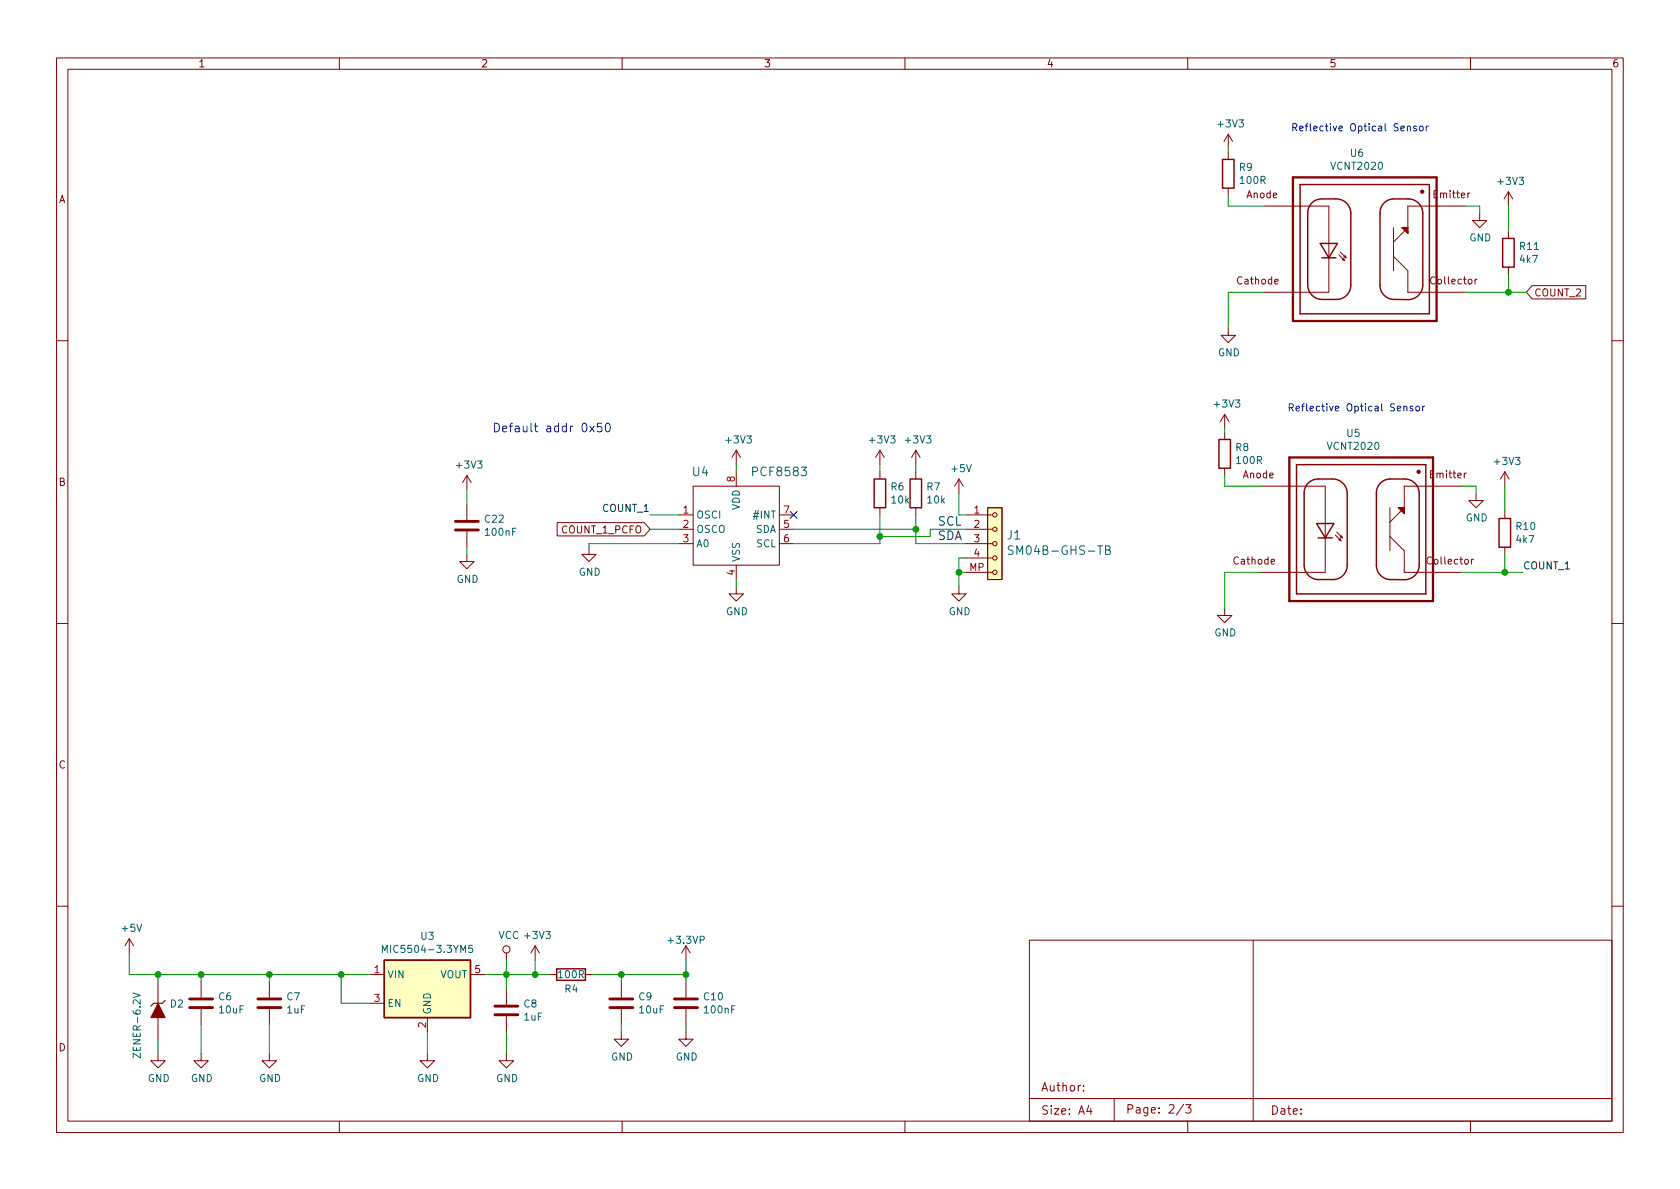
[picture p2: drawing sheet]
<svg xmlns="http://www.w3.org/2000/svg" width="297mm" height="210mm" viewBox="0 0 297 210" stroke-linecap="round" stroke-linejoin="round" font-family="sans-serif">
<g fill="none" stroke="#840000" stroke-width=".18">
<path d="M10 10.2h277v190.1h-277zM12 12.2h273v186.1h-273zM60 10.2v2M110 10.2v2M160 10.2v2M210 10.2v2M260 10.2v2M217.2 23.7l-.8 1.3M217.2 23.7v2.6M217.2 26.9v1.3M217.2 33.3v1.2M217.2 23.7l.7 1.3"/>
<path d="M223.5 36.4h11.4v15.3h-11.4M259.1 36.4h-10.2v3.9l-2.5 2.5M259.9 34.1l-.4 .3M261.6 37.7v1.3h1.3l-1.3 1.3-1.3-1.3h1.3M266.7 33.9l-.8 1.3M266.7 33.9v2.5M266.7 33.9l.8 1.3M217.2 58v1.3h1.2l-1.2 1.3-1.3-1.3h1.3M236.7 45.1l1 1M237 44.6l1 1M237.4 45.9l.2-.2 .1 .4zM237.6 45.4l.2-.2 .2 .4z"/>
<path d="M246.4 45.3l2.5 2.6v3.8h10.2M246.4 40.3v7.6M248.4 40.3h.3v.2M260.8 49.4v.8M261.2 49.4l-.4 .2M266.7 40.9v1.3M266.7 47.2v1.3M270.9 50.5h9.5v2.4h-9.5l-1-1.2zM10 60.2h2M130.2 79.6l-.8 1.3M130.2 79.6v2.6M130.2 79.6l.7 1.3"/>
<path d="M155.6 79.6v2.6M155.6 79.6l-.8 1.3M155.6 79.6l.7 1.3M161.9 79.6l-.7 1.3M161.9 79.6v2.6M161.9 79.6l.8 1.3M216.5 73.3v2.5M216.5 76.4v1.3M216.5 73.3l-.7 1.2M216.5 73.3l.8 1.2M285 60.2h2M82.5 98v1.3h1.3l-1.3 1.3-1.2-1.3h1.2"/>
<path d="M82.5 84.1l-.7 1.2M82.5 84.1v2.5M82.5 89.1v2.8M82.5 94v2.8M82.5 84.1l.8 1.2M98.5 92.4h15.4l1 1.2-1 1.2h-15.4zM104.1 96.8v1.2h1.3l-1.3 1.3-1.2-1.3h1.2M120 91.1h2.6M120 93.6h2.6M120 96.1h2.6M122.6 86h15.2v13.9h-15.2zM130.2 83.4v2.6"/>
<path d="M130.2 99.9v2.6M137.8 91.1h2.5M137.8 93.6h2.5M137.8 96.1h2.5M155.6 83.4v1.3M155.6 89.8v1.3M161.9 83.4v1.3M161.9 89.8v1.3M169.5 84.7l-.7 1.3M169.5 84.7v2.5M169.5 84.7l.8 1.3M170.8 91.1h4.7"/>
<path d="M170.8 93.6h4.7M170.8 96.1h4.7M170.8 98.7h4.7M174.6 89.8h2.6v12.7h-2.6zM216.5 82.8v1.3M222.9 86h11.4v15.2h-11.4M236.1 94.6l1 1M236.3 94.1l1.1 1M236.7 95.5l.3-.2 .1 .3zM237 95l.2-.2 .2 .3zM245.7 94.9l2.6 2.5v3.8h10.1M245.7 89.8v7.6"/>
<path d="M247.8 89.8h.2v.2M258.4 86h-10.1v3.8l-2.6 2.5M259.3 83.7l-.4 .2M260.2 98.9v.8M260.5 98.9l-.3 .2M261 87.2v1.3h1.3l-1.3 1.3-1.3-1.3h1.3M266.1 83.4v2.6M266.1 90.4v1.3M266.1 96.8v1.2M266.1 83.4l-.8 1.3M266.1 83.4l.7 1.3M10 110.2h2"/>
<path d="M130.2 103.8v1.2h1.2l-1.2 1.3-1.3-1.3h1.3M169.5 103.8v1.2h1.3l-1.3 1.3-1.2-1.3h1.2M170.8 101.2h4.7M216.5 107.6v1.2h1.3l-1.3 1.3-1.2-1.3h1.2M285 110.2h2M10 160.2h2M22.9 166l-.8 1.3M22.9 166v2.5M22.9 166l.7 1.3M27.9 173.6v3.8M27.9 180v3.8M35.6 173.6v2.8"/>
<path d="M35.6 178.4v2.8M47.6 173.6v2.8M47.6 178.4v2.8M65.4 172.3h2.5M65.4 177.4h2.5M75.6 180v2.5M83.2 172.3h2.5M89.5 168.5v1.3M89.5 174.9v2.8M89.5 179.7v2.8M94.6 167.3l-.7 1.2M94.6 167.3v2.5"/>
<path d="M94.6 167.3l.8 1.2M97.2 172.3h1.2M103.5 172.3h1.3M109.9 173.6v2.8M109.9 178.4v2.8M121.3 167.3l-.8 1.2M121.3 167.3v2.5M121.3 173.6v2.8M121.3 178.4v2.8M121.3 167.3l.7 1.2M182 166.3h103v32h-103zM221.6 166.3v32"/>
<path d="M285 160.2h2M27.9 186.3v1.3h1.3l-1.3 1.2-1.2-1.2h1.2M35.6 186.3v1.3h1.2l-1.2 1.2-1.3-1.2h1.3M47.6 186.3v1.3h1.3l-1.3 1.2-1.2-1.2h1.2M60 198.3v2M75.6 186.3v1.3h1.2l-1.2 1.2-1.3-1.2h1.3M89.5 186.3v1.3h1.3l-1.3 1.2-1.2-1.2h1.2M109.9 182.5v1.3h1.2l-1.2 1.2-1.3-1.2h1.3M110 198.3v2M121.3 182.5v1.3h1.3l-1.3 1.2-1.3-1.2h1.3M160 198.3v2M182 194.3h103"/>
<path d="M191.6 192.8v.1M191.6 192v.1M192.5 195.5l-.4 1h1M192.9 196v1M197 194.3v4M209.3 195.3l-1.3 1.9M209.6 195.3h1l-.5 .6 .4 .1v.7l-.2 .1h-.4l-.3-.1M210 198.3v2M260 198.3v2"/>
<circle cx="175.9" cy="93.6" r=".38"/>
<circle cx="175.9" cy="98.7" r=".38"/>
<circle cx="175.9" cy="91.1" r=".38"/>
<circle cx="175.9" cy="96.1" r=".38"/>
<circle cx="175.9" cy="101.2" r=".38"/>
<circle cx="89.5" cy="167.9" r=".63"/>
</g>
<g fill="none" stroke="#840000" stroke-width=".25">
<path d="M216.2 28.2h2v5.1h-2zM229.9 32.6h22.8v22.9h-22.8zM231.9 35.9a2.46 2.46 0 0 1 1.8-.7h2.5a2.57 2.57 0 0 1 2.6 2.5v12.7a2.52 2.52 0 0 1-2.4 2.6h-2.6a2.57 2.57 0 0 1-2.6-2.7v-12.7a2.46 2.46 0 0 1 .7-1.7zM244.8 35.8a2.47 2.47 0 0 1 1.5-.6h2.6a2.57 2.57 0 0 1 2.7 2.5v12.7a2.59 2.59 0 0 1-2.7 2.6h-2.4a2.51 2.51 0 0 1-2.5-2.6v-12.7a2.47 2.47 0 0 1 .8-1.9zM233.4 43h3.1l-1.6 2.6zM233.7 45.6h2.5M247.9 40.3h1v1zM248.2 40.3l.7 .7M248.4 40.5h.3v.3M265.7 42.2h2v5h-2zM215.5 77.7h2.1v5.1h-2.1zM154.6 84.7h2v5.1h-2z"/>
<path d="M160.9 84.7h2v5.1h-2zM229.2 82.2h22.9v22.8h-22.9zM232.8 92.6h3l-1.5 2.5zM233 95.1h2.6M238.2 99.9v-12.7a2.57 2.57 0 0 0-2.6-2.5h-2.6a2.46 2.46 0 0 0-2.4 2.5v12.7a2.57 2.57 0 0 0 2.5 2.6h2.7a2.52 2.52 0 0 0 2.4-2.6M244.1 85.4a2.47 2.47 0 0 1 1.6-.7h2.6a2.57 2.57 0 0 1 2.6 2.5v12.7a2.59 2.59 0 0 1-2.6 2.6h-2.4a2.51 2.51 0 0 1-2.5-2.5v-12.7a2.47 2.47 0 0 1 .7-1.9zM247.3 89.8h1v1zM247.5 89.8l.8 .7M247.8 90h.2v.3M265 91.7h2.1v5.1h-2.1zM67.9 169.8h15.3v10.2h-15.3zM98.4 171.3h5.1v2h-5.1z"/>
<circle cx="251.5" cy="33.9" r=".25"/>
<circle cx="251.5" cy="33.9" r=".13"/>
<circle cx="250.8" cy="83.4" r=".25"/>
<circle cx="250.8" cy="83.4" r=".13"/>
</g>
<path d="M228.6 31.4h25.4v25.4h-25.4zM228 80.9h25.4v25.4h-25.4z" fill="none" stroke="#840000" stroke-width=".41"/>
<path d="M80.5 93.7h4.1M80.5 92.2h4.1M33.5 178.2h4.1M33.5 176.7h4.1M45.6 178.2h4.1M45.6 176.7h4.1M87.5 179.4h4.1M87.5 177.9h4.1M107.8 178.2h4.1M107.8 176.7h4.1M119.3 178.2h4M119.3 176.7h4" fill="none" stroke="#840000" stroke-width=".51"/>
<g fill="#ffffc2" stroke="#ffffc2" stroke-width=".18">
<path d="M67.9 169.8h15.3v10.2h-15.3z"/>
<path d="M174.6 89.8h2.6v12.7h-2.6z"/>
</g>
<path d="M179.1 96.6l-.5-.1-.3 .3 .1 .4 .7 .3v.4l-.3 .1h-.5M195.5 97.2h.6l.2-.2-.2-.4-.6-.1v1.5h.5l.3-.2a.4 .4 0 0 0-.3-.6M23.5 175.6l1.3 .4-1.3 .4M67.6 168.4v-1.2l.4 .9 .5-.9v1.2M83.5 167.2h-.6v.6l.1-.1h.5l.1 .2-.1 .4-.2 .1-.4-.1M24.8 186.2v.9l-1.3-.9v.9" fill="none" stroke="#006464" stroke-width=".18"/>
<path d="M29.2 176.9l-.5 .5h-1.5l-.5 .5" fill="none" stroke="#840000" stroke-width=".2"/>
<path d="M27.9 177.4l1.3 2.6h-2.5z" fill="#840000" stroke="#840000" stroke-width=".18"/>
<g fill="none" stroke="#0000c2" stroke-width=".18">
<path d="M228.6 22.5h.6l.1-.2-.1-.3-.6-.1v1.2M228.9 22.5l.4 .6M229.8 22.7l.6-.1-.1-.2-.3-.1-.2 .2 .1 .6h.4M230.8 22.3h.4M252.2 22.3v.8M252.5 22.3l-.3 .2M104.3 75.3l.8 1.1M105.1 75.3l-.8 1.1M106.4 74.8h-.8v.8l.2-.2 .5 .1 .1 .2v.5l-.2 .2-.6-.2M107.2 75l.2-.2a.83 .83 0 0 1 .6 .7 .83 .83 0 0 1-.3 .8l-.2 .1a.82 .82 0 0 1-.3-1.4zM227.9 72.1l.7-.1 .1-.2-.1-.3-.7-.1v1.3M228.3 72.1l.4 .6"/>
<path d="M229.2 72.2l.6-.1-.1-.2-.4-.1-.1 .2v.6h.5M230.1 71.8h.5M251.5 71.8v.9M251.9 71.8l-.4 .3"/>
</g>
<g fill="none" stroke="#009600" stroke-width=".18">
<path d="M217.2 26.3v.6M217.2 34.5v1.9h6.3M259.1 36.4h2.5v1.3M266.7 36.4v4.5M223.5 51.7h-6.3v6.3M259.1 51.7h10.8M266.7 48.5v3.2M216.5 75.8v.6M82.5 86.6v2.5M82.5 96.8v1.2M114.9 93.6h5.1M114.9 91.1h5.1"/>
<path d="M120 96.1h-15.9v.7M130.2 82.2v1.2M140.3 93.6h21.6M155.6 82.2v1.2M155.6 91.1v5h-15.3M161.9 82.2v1.2M161.9 91.1v5h8.9M169.5 87.2v3.9h1.3M170.8 93.6h-6.3v1.3h-8.9M170.8 98.7h-1.3v5.1M216.5 84.1v1.9h6.4M258.4 86h2.6v1.2"/>
<path d="M266.1 86v4.4M266.1 98v3.2M130.2 102.5v1.3M169.5 101.2h1.3M222.9 101.2h-6.4v6.4M258.4 101.2h10.8M22.9 168.5v3.8h42.5M27.9 172.3v1.3M35.6 172.3v1.3M47.6 172.3v1.3M60.3 172.3v5.1h5.1M85.7 172.3h11.5"/>
<path d="M89.5 169.8v5.1M94.6 169.8v2.5M104.8 172.3h16.5M109.9 172.3v1.3M121.3 169.8v3.8M27.9 183.8v2.5M35.6 181.2v5.1M47.6 181.2v5.1M75.6 182.5v3.8M89.5 182.5v3.8M109.9 181.2v1.3M121.3 181.2v1.3"/>
</g>
<path d="M139.7 90.4l1.2 1.3M140.9 90.4l-1.2 1.3" fill="none" stroke="#000084" stroke-width=".18"/>
<g fill="#009600" stroke="#009600" stroke-width=".18">
<circle cx="169.5" cy="101.2" r=".51"/>
<circle cx="161.9" cy="93.6" r=".51"/>
<circle cx="109.9" cy="172.3" r=".51"/>
<circle cx="155.6" cy="94.9" r=".51"/>
<circle cx="121.3" cy="172.3" r=".51"/>
<circle cx="266.7" cy="51.7" r=".51"/>
<circle cx="266.1" cy="101.2" r=".51"/>
<circle cx="27.9" cy="172.3" r=".51"/>
<circle cx="35.6" cy="172.3" r=".51"/>
<circle cx="47.6" cy="172.3" r=".51"/>
<circle cx="94.6" cy="172.3" r=".51"/>
<circle cx="89.5" cy="172.3" r=".51"/>
<circle cx="60.3" cy="172.3" r=".51"/>
</g>
<text font-size="2.1" fill="#0000c2" x="87" y="76.4">Default addr 0x50</text>
<g font-size="2.1" fill="#006464">
<text x="122.5" y="84.2">U4</text>
<text x="133.3" y="84.2">PCF8583</text>
<text x="178.1" y="95.4">J1</text>
<text x="179.3" y="98.1">SM04B-GHS-TB</text>
</g>
<g font-size="2.1" fill="#0f0f0f">
<text x="165.7" y="92.9">SCL</text>
<text x="165.7" y="95.5">SDA</text>
</g>
<g font-size="2.1" fill="#840000">
<text x="184" y="193">Author:</text>
<text x="184" y="197.1">Size: A4</text>
<text x="199" y="196.9">Page: 2/3</text>
<text x="224.6" y="197.1">Date:</text>
</g>
<g font-size="1.8" fill="#840000">
<text x="35" y="11.9">1</text>
<text x="85" y="11.9">2</text>
<text x="135" y="11.9">3</text>
<text x="185" y="11.9">4</text>
<text x="235" y="11.9">5</text>
<text x="285" y="11.9">6</text>
<text x="10.3" y="35.9">A</text>
<text x="220.4" y="35">Anode</text>
<text x="253.6" y="35">Emitter</text>
<text x="218.9" y="50.3">Cathode</text>
<text x="253.2" y="50.3">Collector</text>
<text x="271.2" y="52.4">COUNT_2</text>
<text x="10.3" y="85.9">B</text>
<text x="219.8" y="84.6">Anode</text>
<text x="252.9" y="84.6">Emitter</text>
<text x="99.4" y="94.3">COUNT_1_PCFO</text>
<text x="218.2" y="99.8">Cathode</text>
<text x="252.5" y="99.8">Collector</text>
<text x="10.3" y="135.9">C</text>
<text x="10.3" y="185.9">D</text>
</g>
<g font-size="1.8" fill="#006464">
<text x="215.5" y="22.5">+3V3</text>
<text x="238.8" y="27.7">U6</text>
<text x="219.1" y="30.2">R9</text>
<text x="219.4" y="32.5">100R</text>
<text x="235.5" y="30">VCNT2020</text>
<text x="265" y="32.7">+3V3</text>
<text x="259.8" y="42.7">GND</text>
<text x="268.8" y="44.2">R11</text>
<text x="268.8" y="46.5">4k7</text>
<text x="215.3" y="63">GND</text>
<text x="214.8" y="72.1">+3V3</text>
<text x="238.2" y="77.2">U5</text>
<text x="80.8" y="82.8">+3V3</text>
<text x="128.5" y="78.4">+3V3</text>
<text x="153.9" y="78.4">+3V3</text>
<text x="160.2" y="78.4">+3V3</text>
<text x="168.3" y="83.5">+5V</text>
<text x="218.5" y="79.7">R8</text>
<text x="218.7" y="82">100R</text>
<text x="234.9" y="79.5">VCNT2020</text>
<text x="264.4" y="82.2">+3V3</text>
<text x="157.5" y="86.7">R6</text>
<text x="157.7" y="89">10k</text>
<text x="163.9" y="86.7">R7</text>
<text x="164" y="89">10k</text>
<text x="85.8" y="92.4">C22</text>
<text x="85.9" y="94.7">100nF</text>
<text x="123.1" y="91.7">OSCI</text>
<text x="123.1" y="94.2">OSCO</text>
<text x="130.8" y="90.2" transform="rotate(-90 130.8 90.2)">VDD</text>
<text x="133.5" y="91.7">#INT</text>
<text x="133.6" y="94.2">SDA</text>
<text x="259.1" y="92.2">GND</text>
<text x="268.1" y="93.7">R10</text>
<text x="102.3" y="101.8">GND</text>
<text x="123.1" y="96.8">A0</text>
<text x="130.8" y="99.4" transform="rotate(-90 130.8 99.4)">VSS</text>
<text x="133.7" y="96.8">SCL</text>
<text x="268.2" y="96">4k7</text>
<text x="80.7" y="103.1">GND</text>
<text x="128.3" y="108.8">GND</text>
<text x="167.7" y="108.8">GND</text>
<text x="214.7" y="112.5">GND</text>
<text x="21.6" y="164.8">+5V</text>
<text x="74.4" y="166.2">U3</text>
<text x="88.1" y="166">VCC +3V3</text>
<text x="118.4" y="166.9">+3.3VP</text>
<text x="68.5" y="173">VIN</text>
<text x="68.6" y="168.5">MIC5504-3.3YM5</text>
<text x="77.8" y="173">VOUT</text>
<text x="98.9" y="173">100R</text>
<text x="30.1" y="178.1">D2</text>
<text x="38.7" y="176.9">C6</text>
<text x="38.8" y="179.2">10uF</text>
<text x="50.7" y="176.9">C7</text>
<text x="50.8" y="179.2">1uF</text>
<text x="68.5" y="178">EN</text>
<text x="76.2" y="179.4" transform="rotate(-90 76.2 179.4)">GND</text>
<text x="92.6" y="178.1">C8</text>
<text x="99.9" y="175.5">R4</text>
<text x="113" y="176.9">C9</text>
<text x="113.1" y="179.2">10uF</text>
<text x="124.5" y="176.9">C10</text>
<text x="124.7" y="179.2">100nF</text>
<text x="92.7" y="180.5">1uF</text>
<text x="24.9" y="186.5" transform="rotate(-90 24.9 186.5)">ZENER-6.2V</text>
<text x="26.1" y="191.3">GND</text>
<text x="33.7" y="191.3">GND</text>
<text x="45.8" y="191.3">GND</text>
<text x="73.7" y="191.3">GND</text>
<text x="87.7" y="191.3">GND</text>
<text x="108" y="187.5">GND</text>
<text x="119.4" y="187.5">GND</text>
</g>
<g font-size="1.8" fill="#0000c2">
<text x="231.4" y="23.2">Reflective Optical Sensor</text>
<text x="230.8" y="72.7">Reflective Optical Sensor</text>
</g>
<g font-size="1.8" fill="#a90000">
<text x="129.9" y="85.2" transform="rotate(-90 129.9 85.2)">8</text>
<text x="120.8" y="90.8">1</text>
<text x="120.8" y="93.3">2</text>
<text x="120.8" y="95.9">3</text>
<text x="138.6" y="93.3">5</text>
<text x="138.6" y="95.9">6</text>
<text x="138.6" y="90.8">7</text>
<text x="172.2" y="90.8">1</text>
<text x="172.2" y="93.3">2</text>
<text x="172.2" y="95.9">3</text>
<text x="129.9" y="101.7" transform="rotate(-90 129.9 101.7)">4</text>
<text x="171.4" y="101">MP</text>
<text x="172.2" y="98.4">4</text>
<text x="66.2" y="172.1">1</text>
<text x="84" y="172.1">5</text>
<text x="66.2" y="177.2">3</text>
<text x="75.3" y="181.7" transform="rotate(-90 75.3 181.7)">2</text>
</g>
<g font-size="1.8" fill="#0f0f0f">
<text x="106.7" y="90.5">COUNT_1</text>
<text x="269.2" y="100.7">COUNT_1</text>
</g>
</svg>
